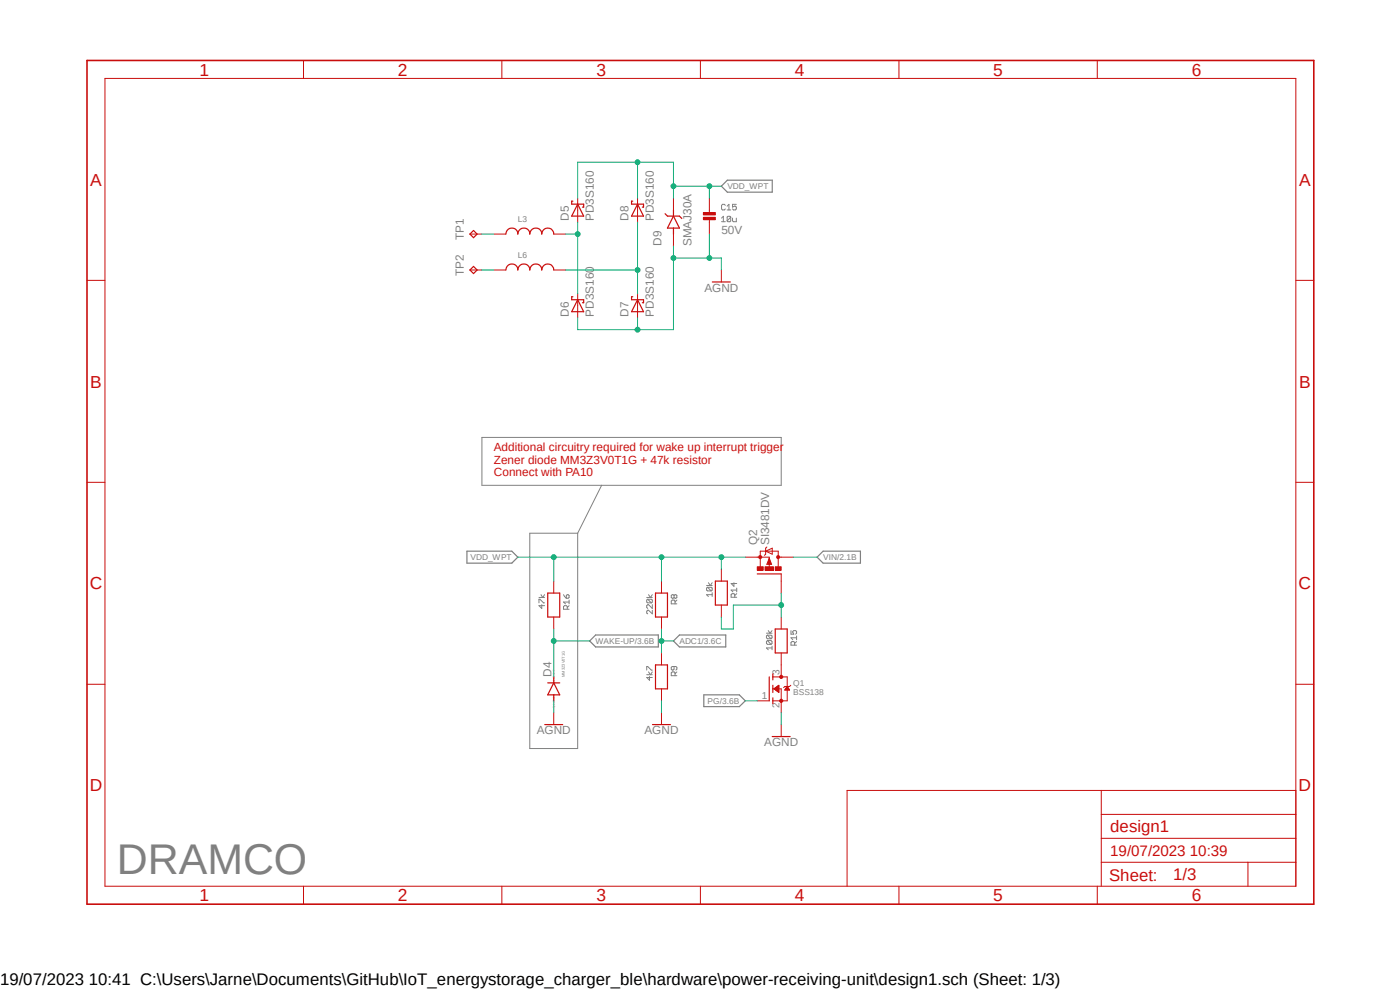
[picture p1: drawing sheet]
<svg xmlns="http://www.w3.org/2000/svg" width="297mm" height="210mm" viewBox="0 0 297 210" stroke-linecap="round" stroke-linejoin="round" font-family="sans-serif">
<path d="M17.9 12.5l261.2 179.9M279.1 12.5l-261.2 179.9" fill="none" stroke="#fff" stroke-width=".21"/>
<g fill="none" stroke="#808080" stroke-width=".21">
<path d="M153.1 46.3l.4-.4v1.1M153.1 47h.8M153.9 43.6l-.2-.3h-.4l-.2 .3v.7l.2 .2h.4l.2-.2M154.3 44.5h.7M154.3 43.7l.3-.4v1.2M155 46.1v.8l-.1 .1h-.5l-.1-.1M155 46.1l-.1-.2h-.5l-.1 .2v.8M155 46.1l-.7 .8M155.4 46.3v.6l.2 .1h.6v-.7M156.2 43.3h-.8v.6l.4-.2 .4 .2v.4l-.2 .2h-.4l-.2-.2M102.2 92.8h63.5v10.2h-63.5zM112.4 113.1h10.2v45.7h-10.2z"/>
<path d="M127.6 103l-5 10.1M114.3 127.9v-.8h.3l.7 .8h.2M114.3 126.7h1.2M114.8 126.2l.3 .5 .4-.5M114.9 128.3v.8l-.6-.6h1.2M119.5 126.2l.6 .7M120.1 126.3l.4-.1 .2 .1v.4l-.6 .2zM120.4 129.2v-.5l-.3-.2h-.3l-.3 .2v.5h1.2M120.7 128.5l-.3 .4M120.7 127.7h-1.2l.5 .4M120.7 127.3v.8M137.2 126.7h1.2"/>
<path d="M137.4 127.1h.8l.2 .2v.4l-.2 .2M137.4 127.1l-.2 .2v.4l.2 .2h.8M137.4 127.1l.8 .8M137.6 126.2l.4 .5 .4-.5M138.4 128.3v.8l-.8-.8-.4 .2v.4l.2 .2M138.4 129.5v.7l-.8-.7-.4 .2v.3l.2 .2M143 126.3l-.2-.1-.4 .1v.4l.2 .2 .4-.2M143 126.3l.2-.1 .4 .1v.4l-.2 .2-.4-.2M143 126.3v.4M143.2 128.1v-.6l-.2-.2h-.4l-.2 .2v.6h1.2M143.6 127.3l-.4 .4M149.9 124.2h1.2"/>
<path d="M150.1 124.6h.8l.2 .2v.4l-.2 .1M150.1 124.6l-.2 .2v.4l.2 .1h.8M150.1 124.6l.8 .7M150.3 123.6l.4 .6 .4-.6M151.1 126.2h-1.2l.4 .3M151.1 125.7v.8M155.7 123.6v.8l-.6-.6h1.2M155.9 126.7v-.5l-.2-.3h-.4l-.2 .3v.5h1.2M156.3 125.9l-.4 .4M156.3 125.2h-1.2l.4 .4M156.3 124.8v.8M162.6 134.3h1.2"/>
<path d="M162.8 134.7h.8l.2 .2v.4l-.2 .2M162.8 135.9h.8l.2 .2v.4l-.2 .2M162.8 135.9l-.2 .2v.4l.2 .2h.8M162.8 134.7l-.2 .2v.4l.2 .2h.8M162.8 135.9l.8 .8M162.8 134.7l.8 .8M163 133.8l.4 .5 .4-.5M163.8 137.5h-1.2l.4 .3M163.8 137.1v.7M167.8 133.8v.7h.6l-.2-.6 .6-.1 .2 .1v.4l-.2 .2M168.6 136.9v-.6l-.2-.2h-.4l-.2 .2v.6h1.2M169 136.1l-.4 .4"/>
<path d="M169 135.3h-1.2l.4 .4M169 134.9v.8M137.2 142.2v-.8h.2l.8 .8h.2M137.2 143.1h1.2M137.6 142.5l.4 .6 .4-.6M137.8 143.5v.8l-.6-.6h1.2M143 141.4v.5l-.2 .3-.4-.3v-.3l.2-.2h.8l.2 .2v.3l-.2 .3M143.2 143.3v-.6l-.2-.2h-.4l-.2 .2v.6h1.2M143.6 142.5l-.4 .4"/>
</g>
<path d="M154.3 38.2h9.5v2.6h-9.5l-1.3-1.3zM99.1 116.9h9.5l1.3 1.3-1.3 1.3h-9.5zM173.4 118.2l1.2-1.3h7.9v2.6h-7.9zM125.1 136l1.3-1.3h13.3v2.5h-13.3zM142.9 136l1.2-1.3h9.9v2.5h-9.9zM149.3 147.4h7.5l1.3 1.3-1.3 1.2h-7.5z" fill="none" stroke="#808080" stroke-width=".25"/>
<path d="M163.2 143.6v5.1M164 143v1.2M164 145.4v1.5M164 148v1.3" fill="none" stroke="#c90d0c" stroke-width=".25"/>
<path d="M164 146.1h1.7v2.6M164 143.6h3v5.1h-3M167.8 145.4l-.3 .2h-1l-.3 .3" fill="none" stroke="#c90d0c" stroke-width=".21"/>
<circle cx="165.7" cy="148.7" r=".33" fill="#c90d0c"/>
<circle cx="165.7" cy="148.7" r=".33" fill="none" stroke="#c90d0c" stroke-width=".21"/>
<circle cx="165.7" cy="143.6" r=".33" fill="#c90d0c"/>
<g fill="none" stroke="#c90d0c" stroke-width=".21">
<path d="M160.7 118.2h2.5v.3M162.4 116.9l1.4-.6v1.3zM162.7 116l-.3 .3v1.3l-.2 .2M163.2 119.6v.9M163.2 118.4l.5 1.3h-1zM165.1 118.2h.6M140.3 123.3v2.5M140.3 130.9v2.5M140.3 138.5v2.6M165.1 120.2v-3.3h-3.8v3.3M165.7 121.8v1.5M140.3 146.1v2.6"/>
<path d="M160.7 148.7h2.5M164.2 146.1l1-.7v1.5zM164.3 146.1h.9M164.3 146h.9M164.4 146.2h.8M164.4 146h.8M164.5 146.3h.7M164.5 145.9h.7M164.6 146.4h.6M164.6 145.8h.6M164.7 146.5h.5M164.8 145.7h.4"/>
<path d="M164.8 146.6h.4M164.9 145.6h.3M165 146.7h.2M165 145.5h.2M165.1 146.8h.1M165.1 145.5h.1M165.2 146.9h.1M165.7 141.1v2.5M165.7 148.7v2.5M166.5 146.3h1M166.6 146.2h.8M166.6 146.1h.7"/>
<path d="M166.7 146h.6M166.8 146h.5M166.8 145.9h.4M166.9 145.8h.2M167 145.6l.5 .8h-1zM167 145.6l-.1 .1"/>
<circle cx="165.7" cy="143.6" r=".33"/>
</g>
<path d="M139.1 125.8h2.5v5.1h-2.5zM160.7 121.8h5M139.1 141.1h2.5v5h-2.5z" fill="none" stroke="#c90d0c" stroke-width=".25"/>
<path d="M163.2 119.3v.3h.2l-.2-.9-.3 .9" fill="none" stroke="#c90d0c" stroke-width=".34"/>
<path d="M164.8 117.9h.5l.1 .3-.1 .2-.2 .1-.3-.1z" fill-rule="evenodd" fill="#c90d0c"/>
<path d="M164.8 117.9h.5l.1 .3-.1 .2-.2 .1-.3-.1z" fill="none" stroke="#c90d0c" stroke-width=".21"/>
<path d="M161 117.9h.5l.1 .3-.1 .2-.2 .1-.3-.1z" fill-rule="evenodd" fill="#c90d0c"/>
<path d="M161 117.9h.5l.1 .3-.1 .2-.2 .1-.3-.1z" fill="none" stroke="#c90d0c" stroke-width=".21"/>
<path d="M160.7 120.2h1.2v.8h-1.2z" fill-rule="evenodd" fill="#c90d0c"/>
<path d="M160.7 120.2h1.2v.8h-1.2z" fill="none" stroke="#c90d0c" stroke-width=".21"/>
<path d="M164.5 120.2h1.2v.8h-1.2z" fill-rule="evenodd" fill="#c90d0c"/>
<path d="M164.5 120.2h1.2v.8h-1.2z" fill="none" stroke="#c90d0c" stroke-width=".21"/>
<path d="M162.3 120.2h1.8v.8h-1.8z" fill-rule="evenodd" fill="#c90d0c"/>
<g fill="none" stroke="#c90d0c" stroke-width=".21">
<path d="M104.8 49.7h2.5M104.8 57.3h2.5M117.5 49.7h2.5M117.5 57.3h2.5M122.6 42v5.1M135.3 42v5.1M142.9 42v2.6M142.9 49.7v2.5M150.5 44.6v.7M150.5 46.4v.7M122.6 62.4v5M135.3 62.4v5"/>
<path d="M158.1 118.2h2.6M165.7 118.2h2.6M117.5 123.3v2.5M117.5 130.9v2.5M153 120.7v2.6M153 128.4v2.5M162.3 120.2h1.8v.8h-1.8zM165.7 123.3v2.5M165.7 130.9v2.5M165.7 138.5v2.6"/>
</g>
<g fill="none" stroke="#c90d0c" stroke-width=".25">
<path d="M107.3 49.7a1.27 1.27 0 0 1 1.3-1.3 1.27 1.27 0 0 1 1.3 1.3 1.27 1.27 0 0 1 1.2-1.3 1.27 1.27 0 0 1 1.3 1.3 1.27 1.27 0 0 1 1.3-1.3 1.27 1.27 0 0 1 1.2 1.3 1.27 1.27 0 0 1 1.3-1.3 1.27 1.27 0 0 1 1.3 1.3M107.3 57.3a1.27 1.27 0 0 1 1.3-1.3 1.27 1.27 0 0 1 1.3 1.3 1.27 1.27 0 0 1 1.2-1.3 1.27 1.27 0 0 1 1.3 1.3 1.27 1.27 0 0 1 1.3-1.3 1.27 1.27 0 0 1 1.2 1.3 1.27 1.27 0 0 1 1.3-1.3 1.27 1.27 0 0 1 1.3 1.3M121.5 42.7h-.2v.6h2.5v.6h-.2M122.6 43.3l1.2 2.5h-2.5zM134.2 42.7h-.2v.6h2.5v.6h-.2M135.3 43.3l1.2 2.5h-2.5zM141.1 45.3l.5 .5h2.5l.6 .6M142.9 45.8l1.2 2.6h-2.5zM142.9 44.6v1.2M142.9 48.4v1.3M121.5 62.9h-.2v.7h2.5v.6h-.2M122.6 63.6l1.2 2.5h-2.5z"/>
<path d="M134.2 62.9h-.2v.7h2.5v.6h-.2M135.3 63.6l1.2 2.5h-2.5zM116.2 125.8h2.5v5.1h-2.5zM151.8 123.3h2.5v5.1h-2.5zM164.5 133.4h2.5v5.1h-2.5zM116.2 144.9h2.5M117.5 144.9l1.2 2.5h-2.5zM117.5 143.6v1.3M117.5 147.4v1.3"/>
</g>
<path d="M149.2 46.1h2.6v.5h-2.6z" fill-rule="evenodd" fill="#c90d0c"/>
<path d="M149.2 46.1h2.6v.5h-2.6z" fill="none" stroke="#c90d0c" stroke-width=".21"/>
<path d="M149.2 45.1h2.6v.5h-2.6z" fill-rule="evenodd" fill="#c90d0c"/>
<g fill="none" stroke="#c90d0c" stroke-width=".21">
<path d="M22.3 16.6h252.6v171.4h-252.6zM64.4 12.8v3.8M106.5 12.8v3.8M148.6 12.8v3.8M190.7 12.8v3.8M232.8 12.8v3.8M18.5 59.5h3.8M99.7 49.7h2.5M99.7 57.3h2.5M149.2 45.1h2.6v.5h-2.6zM150.5 42v2.6M150.5 47.1v2.6"/>
<path d="M153 57.3v2.5M274.9 59.5h3.8M18.5 102.3h3.8M274.9 102.3h3.8M18.5 145.2h3.8M117.5 151.2v2.5M140.3 151.2v2.5M165.7 153.7v2.6M274.9 145.2h3.8M233.6 167.7v20.3M233.6 177.8h41.3M233.6 172.8h41.3"/>
<path d="M274.9 167.7h-95.2v20.3M64.4 188v3.8M106.5 188v3.8M148.6 188v3.8M190.7 188v3.8M232.8 188v3.8M233.6 182.9h41.3M264.8 182.9v5.1"/>
</g>
<path d="M99.7 49.7l.8-.8 .7 .8-.7 .7zM99.7 57.3l.8-.8 .7 .8-.7 .7zM151.1 59.8h3.8M115.6 153.7h3.8M138.4 153.7h3.8M163.8 156.3h3.8" fill="none" stroke="#c90d0c" stroke-width=".25"/>
<path d="M18.5 12.8h260.2v179h-260.2z" fill="none" stroke="#c90d0c" stroke-width=".34"/>
<path d="M168.3 118.2h5.1M140.3 133.4v5.1M140.3 136h2.6M158.1 148.7h2.6" fill="none" stroke="#0dab76" stroke-width=".21"/>
<circle cx="140.3" cy="136" r=".51" fill="#0dab76"/>
<g fill="none" stroke="#0dab76" stroke-width=".21">
<path d="M165.7 125.8v5.1M165.7 128.4h-10.1v5"/>
<circle cx="140.3" cy="136" r=".51"/>
</g>
<circle cx="165.7" cy="128.4" r=".51" fill="#0dab76"/>
<g fill="none" stroke="#0dab76" stroke-width=".21">
<path d="M117.5 133.4v10.2M153 130.9v2.5h2.6"/>
<circle cx="165.7" cy="128.4" r=".51"/>
</g>
<circle cx="117.5" cy="136" r=".51" fill="#0dab76"/>
<g fill="none" stroke="#0dab76" stroke-width=".21">
<path d="M120 49.7h2.6M122.6 47.1v15.3M117.5 136h7.6"/>
<circle cx="117.5" cy="136" r=".51"/>
</g>
<circle cx="122.6" cy="49.7" r=".51" fill="#0dab76"/>
<g fill="none" stroke="#0dab76" stroke-width=".21">
<path d="M120 57.3h15.3M135.3 47.1v15.3"/>
<circle cx="122.6" cy="49.7" r=".51"/>
</g>
<circle cx="135.3" cy="57.3" r=".51" fill="#0dab76"/>
<g fill="none" stroke="#0dab76" stroke-width=".21">
<path d="M135.3 34.4v7.6M142.9 39.5v-5.1h-20.3v7.6"/>
<circle cx="135.3" cy="57.3" r=".51"/>
</g>
<circle cx="135.3" cy="34.4" r=".51" fill="#0dab76"/>
<g fill="none" stroke="#0dab76" stroke-width=".21">
<path d="M142.9 42v-2.5h7.6v2.5"/>
<circle cx="135.3" cy="34.4" r=".51"/>
</g>
<circle cx="142.9" cy="39.5" r=".51" fill="#0dab76"/>
<circle cx="142.9" cy="39.5" r=".51" fill="none" stroke="#0dab76" stroke-width=".21"/>
<circle cx="150.5" cy="39.5" r=".51" fill="#0dab76"/>
<g fill="none" stroke="#0dab76" stroke-width=".21">
<path d="M150.5 39.5h2.5M109.9 118.2h7.6M158.1 118.2h-17.8v5.1"/>
<circle cx="150.5" cy="39.5" r=".51"/>
</g>
<circle cx="140.3" cy="118.2" r=".51" fill="#0dab76"/>
<g fill="none" stroke="#0dab76" stroke-width=".21">
<path d="M117.5 118.2h22.8M153 118.2v2.5"/>
<circle cx="140.3" cy="118.2" r=".51"/>
</g>
<circle cx="153" cy="118.2" r=".51" fill="#0dab76"/>
<g fill="none" stroke="#0dab76" stroke-width=".21">
<path d="M117.5 118.2v5.1"/>
<circle cx="153" cy="118.2" r=".51"/>
</g>
<circle cx="117.5" cy="118.2" r=".51" fill="#0dab76"/>
<g fill="none" stroke="#0dab76" stroke-width=".21">
<path d="M102.2 57.3h2.6M102.2 49.7h2.6M142.9 54.7v15.2h-20.3v-2.5M135.3 67.4v2.5M117.5 148.7v2.5M140.3 148.7v2.5M165.7 151.2v2.5"/>
<circle cx="117.5" cy="118.2" r=".51"/>
</g>
<circle cx="135.3" cy="69.9" r=".51" fill="#0dab76"/>
<g fill="none" stroke="#0dab76" stroke-width=".21">
<path d="M150.5 49.7v5h-7.6v-2.5"/>
<circle cx="135.3" cy="69.9" r=".51"/>
</g>
<circle cx="142.9" cy="54.7" r=".51" fill="#0dab76"/>
<g fill="none" stroke="#0dab76" stroke-width=".21">
<path d="M150.5 54.7h2.5v2.6"/>
<circle cx="142.9" cy="54.7" r=".51"/>
</g>
<circle cx="150.5" cy="54.7" r=".51" fill="#0dab76"/>
<circle cx="150.5" cy="54.7" r=".51" fill="none" stroke="#0dab76" stroke-width=".21"/>
<text font-size="9.1" fill="#808080" x="24.8" y="185.5">DRAMCO</text>
<g font-size="3.7" fill="#c90d0c">
<text x="42.3" y="16">1</text>
<text x="84.4" y="16">2</text>
<text x="126.5" y="16">3</text>
<text x="168.6" y="16">4</text>
<text x="210.7" y="16">5</text>
<text x="252.9" y="16">6</text>
<text x="19.1" y="39.4">A</text>
<text x="275.6" y="39.4">A</text>
<text x="19.1" y="82.2">B</text>
<text x="275.6" y="82.2">B</text>
<text x="19" y="125.1">C</text>
<text x="275.5" y="125.1">C</text>
<text x="19" y="167.9">D</text>
<text x="275.5" y="167.9">D</text>
<text x="42.3" y="191.2">1</text>
<text x="84.4" y="191.2">2</text>
<text x="126.5" y="191.2">3</text>
<text x="168.6" y="191.2">4</text>
<text x="210.7" y="191.2">5</text>
<text x="252.9" y="191.2">6</text>
</g>
<g font-size="3.6" fill="#c90d0c">
<text x="235.5" y="176.6">design1</text>
<text x="235.3" y="186.9">Sheet:</text>
<text x="248.9" y="186.7">1/3</text>
</g>
<text font-size="3.6" x="0" y="208.9">19/07/2023 10:41 C:\Users\Jarne\Documents\GitHub\IoT_energystorage_charger_ble\hardware\power-receiving-unit\design1.sch (Sheet: 1/3)</text>
<text font-size="3.2" fill="#c90d0c" x="235.5" y="181.7">19/07/2023 10:39</text>
<g font-size="2.5" fill="#808080">
<text x="120.7" y="46.9" transform="rotate(-90 120.7 46.9)">D5</text>
<text x="126" y="46.9" transform="rotate(-90 126 46.9)">PD3S160</text>
<text x="133.4" y="46.9" transform="rotate(-90 133.4 46.9)">D8</text>
<text x="138.7" y="46.9" transform="rotate(-90 138.7 46.9)">PD3S160</text>
<text x="98.4" y="50.9" transform="rotate(-90 98.4 50.9)">TP1</text>
<text x="140.3" y="52.2" transform="rotate(-90 140.3 52.2)">D9</text>
<text x="146.7" y="52.2" transform="rotate(-90 146.7 52.2)">SMAJ30A</text>
<text x="153" y="49.7">50V</text>
<text x="98.4" y="58.5" transform="rotate(-90 98.4 58.5)">TP2</text>
<text x="149.4" y="61.8">AGND</text>
<text x="120.7" y="67.1" transform="rotate(-90 120.7 67.1)">D6</text>
<text x="126" y="67.1" transform="rotate(-90 126 67.1)">PD3S160</text>
<text x="133.4" y="67.1" transform="rotate(-90 133.4 67.1)">D7</text>
<text x="138.7" y="67.1" transform="rotate(-90 138.7 67.1)">PD3S160</text>
<text x="160.7" y="115.7" transform="rotate(-90 160.7 115.7)">Q2</text>
<text x="163.2" y="115.7" transform="rotate(-90 163.2 115.7)">SI3481DV</text>
<text x="117" y="143.6" transform="rotate(-90 117 143.6)">D4</text>
<text x="113.9" y="155.7">AGND</text>
<text x="136.7" y="155.7">AGND</text>
<text x="162.1" y="158.3">AGND</text>
</g>
<g font-size="2.5" fill="#c90d0c">
<text x="104.8" y="95.7">Additional circuitry required for wake up interrupt trigger</text>
<text x="104.8" y="98.4">Zener diode MM3Z3V0T1G + 47k resistor</text>
<text x="104.8" y="101.1">Connect with PA10</text>
</g>
<g font-size="2.1" fill="#808080">
<text x="165.4" y="143.2" transform="rotate(-90 165.4 143.2)">3</text>
<text x="161.6" y="148.3">1</text>
<text x="165.4" y="150.2" transform="rotate(-90 165.4 150.2)">2</text>
</g>
<g font-size="1.8" fill="#808080">
<text x="154.3" y="40.1">VDD_WPT</text>
<text x="109.9" y="47.1">L3</text>
<text x="109.9" y="54.7">L6</text>
<text x="99.8" y="118.8">VDD_WPT</text>
<text x="174.6" y="118.8">VIN/2.1B</text>
<text x="126.4" y="136.6">WAKE-UP/3.6B</text>
<text x="144.1" y="136.6">ADC1/3.6C</text>
<text x="150.1" y="149.3">PG/3.6B</text>
<text x="168.3" y="147.4">BSS138</text>
<text x="168.3" y="145.5">Q1</text>
</g>
<text font-size=".8" fill="#808080" x="119.8" y="143.6" transform="rotate(-90 119.8 143.6)">MM3Z3V0T1G</text>
<g font-size=".6" fill="#ffba08">
<text x="117.7" y="145.2" transform="rotate(-90 117.7 145.2)">SpiceOrder 2</text>
<text x="117.7" y="150.3" transform="rotate(-90 117.7 150.3)">SpiceOrder 1</text>
</g>
</svg>
